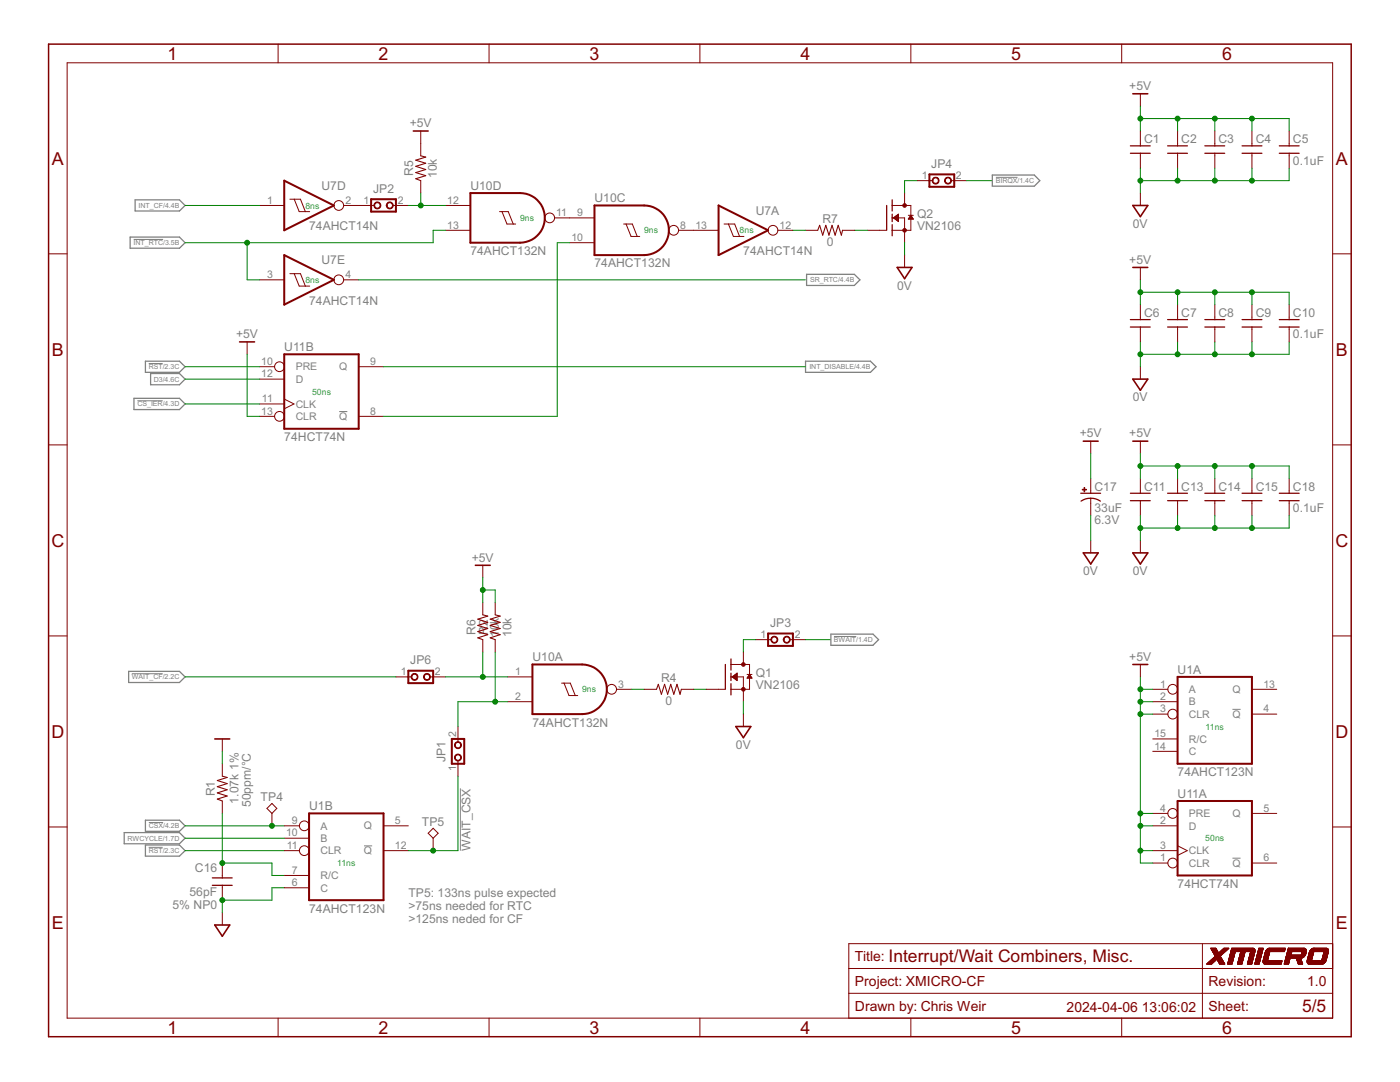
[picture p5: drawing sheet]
<svg xmlns="http://www.w3.org/2000/svg" width="279mm" height="216mm" viewBox="0 0 279 216" stroke-linecap="round" stroke-linejoin="round" font-family="sans-serif">
<g fill="none" stroke="#808080" stroke-width=".2">
<path d="M198.8 35.4h4.3M26.7 47.8h5.9M27.4 80h5.1M29.7 72.5h2.8M67.7 82.1h1.6M26.3 134.4h6.2M166.4 127h4.5M91.9 157.3v12.4M246 141.5h1.6M29.7 169.1h2.8M29.7 164.1h2.9M72.6 168.8h1.7"/>
<path d="M246 171.2h1.6"/>
</g>
<g fill="none" stroke="#808080" stroke-width=".25">
<path d="M27 39.9h8.8l1.1 1.1-1.1 1.1h-8.8zM198 34.9h8.4l1.1 1.1-1.1 1.1h-8.4zM26 47.3h9.8l1.1 1.1-1.1 1.1h-9.8zM161 54.7h9.5l1.1 1.1-1.1 1.2h-9.5zM26.7 79.5h9.1l1.1 1.1-1.1 1.1h-9.1zM29 72.1h6.8l1.1 1.1-1.1 1.1h-6.8zM30.1 74.5h5.7l1.1 1.1-1.1 1.2h-5.7zM160.8 72.1h12.9l1.1 1.1-1.1 1.1h-12.9zM25.7 134h10.1l1.1 1.1-1.1 1.1h-10.1zM165.8 126.5h8.4l1.1 1.1-1.1 1.2h-8.4zM24.8 166.1h11l1.1 1.2-1.1 1.1h-11zM29 163.7h6.8l1.1 1.1-1.1 1.1h-6.8z"/>
<path d="M29 168.6h6.8l1.1 1.1-1.1 1.1h-6.8z"/>
</g>
<g fill="none" stroke="#800000" stroke-width=".25">
<path d="M178.1 39.9v2.2M225.6 29.1h4M225.6 30.6h4M233 29.1h4M233 30.6h4M240.5 29.1h3.9M240.5 30.6h3.9M247.9 29.1h3.9M247.9 30.6h3.9M255.3 29.1h4M255.3 30.6h4M177 41v5"/>
<path d="M178.1 42.7v1.5M178.1 44.8v2.3M225.6 63.8h4M225.6 65.3h4M233 63.8h4M233 65.3h4M240.5 63.8h3.9M240.5 65.3h3.9M247.9 63.8h3.9M247.9 65.3h3.9M255.3 63.8h4M255.3 65.3h4"/>
<path d="M215.7 98.4h3.9M215.8 100a3.5 3.5 0 0 1 3.8 0M225.6 98.4h4M225.6 99.9h4M233 98.4h4M233 99.9h4M240.5 98.4h3.9M240.5 99.9h3.9M247.9 98.4h3.9M247.9 99.9h3.9M255.3 98.4h4M255.3 99.9h4"/>
<path d="M144.8 132.6v4.9M145.9 131.5v2.2M145.9 134.3v1.5M145.9 136.4v2.3M42.4 175.2h3.9M42.4 176.7h3.9"/>
</g>
<g fill="none" stroke="#800000" stroke-width=".2">
<path d="M13.4 12.5h252.6v190.7h-252.6zM55.5 8.8v3.7M97.6 8.8v3.7M139.7 8.8v3.7M181.8 8.8v3.7M223.9 8.8v3.7M227.6 18.7v2.5M57.8 39.8h2.2l.9 2.4M58.7 39.8l1 2.4h2.1M84 26.1v5M84 36v2.5M180.5 38.5v2.5"/>
<path d="M183 36h3.1M189.8 36h3.1M227.6 26.1v3M227.6 30.6v3M227.6 38.5v2.5M235 26.1v3M235 30.6v3M242.4 26.1v3M242.4 30.6v3M249.9 26.1v3M249.9 30.6v3M257.3 26.1v3"/>
<path d="M257.3 30.6v3M9.7 50.7h3.7M51.8 41h4.9M51.8 55.8h4.9M57.8 54.6h2.2l.9 2.5M58.7 54.6l1 2.5h2.1M68.6 41h6.1M68.6 55.8h3M78.4 41h3.1M88.9 41h5M88.9 46h5M99.7 42.2h1.7l1 2.5"/>
<path d="M100.2 42.2l1 2.5h1.7M110.7 43.5h7.9M113.7 48.4h4.9M124.5 44.7h1.7l1 2.5M124.9 44.7l1 2.5h1.8M135.4 46h8M144.5 44.7h2.1l1 2.5M145.4 44.7l1 2.5h2.1M155.2 46h3M160.7 46h2.5M168.1 46h2.5M173.1 46h3.8"/>
<path d="M178.1 41h3.7v5h-3.7M178.1 43.5h2.4v4.9M178.3 43.5l1-.8v1.5zM178.5 43.6h.8M178.5 43.3h.8M178.6 43.7h.7M178.6 43.2h.7M178.8 43.1h.5M178.8 43.8h.5M178.9 43h.4M178.9 43.9h.4M179.1 44h.2"/>
<path d="M179.1 42.9h.2M179.2 44.2h.1M179.2 42.8h.1M180.5 50.9v2.5M181.3 43h1M181.4 43.6h.8M181.4 43.5h.7M181.5 43.3h.5M181.6 43.2h.3M181.7 43.1h.2M181.8 43h.1M181.8 43l.5 .7h-1z"/>
<path d="M227.6 53.4v2.4M266 50.7h3.7M49.3 68.2v2.5M51.8 75.6h4.9M51.8 73.2h3M56.7 79.6l2 1-2 1M71.6 73.2h4.9M227.6 60.8v3M227.6 65.3v2.9M227.6 73.2v2.4M235 60.8v3M235 65.3v2.9"/>
<path d="M242.4 60.8v3M242.4 65.3v2.9M249.9 60.8v3M249.9 65.3v2.9M257.3 60.8v3M257.3 65.3v2.9M9.7 88.8h3.7M51.8 83.1h3M51.8 80.6h4.9M71.6 83.1h4.9M217.7 88v2.5M217.7 95.5v2.9"/>
<path d="M217.7 99.4v3.5M227.6 88v2.5M227.6 95.5v2.9M227.6 99.9v3M235 95.5v2.9M235 99.9v3M242.4 95.5v2.9M242.4 99.9v3M249.9 95.5v2.9M249.9 99.9v3M257.3 95.5v2.9M257.3 99.9v3"/>
<path d="M266 88.8h3.7M96.4 112.8v2.5M217.7 107.8v2.5M227.6 107.8v2.5M9.7 126.9h3.7M79 135.1h3.1M85.8 135.1h3.1M96.4 120.2v2.5M96.4 127.6v2.5M98.8 120.2v2.5M98.8 127.6v2.5M101.3 135.1h5"/>
<path d="M112.1 136.3h1.7l1 2.5M112.6 136.3l1 2.5h1.7M123 137.5h3.1M128.5 137.5h2.5M136 137.5h2.5M140.9 137.5h3.8M145.9 135.1h2.5v4.9M145.9 132.6h3.7v4.9h-3.7M146.1 135.1l1-.8v1.5zM146.2 135.1h.9M146.3 134.9h.8M146.4 135.3h.7"/>
<path d="M146.5 134.8h.6M146.5 135.4h.6M146.6 134.7h.5M146.7 135.5h.4M146.8 134.6h.3M146.9 135.6h.2M146.9 134.5h.2M147 135.7h.1M147.1 134.3h.1M148.4 130.1v2.5M149.1 134.6h1M149.1 135.3h1"/>
<path d="M149.2 135.1h.8M149.3 135h.6M149.4 134.9h.4M149.4 134.8h.3M149.5 134.7h.2M149.6 134.6l.5 .7h-1zM150.8 127.6h3.1M157.6 127.6h3.1M227.6 132.6v2.5M230.1 137.5h3M249.9 137.5h4.9M266 126.9h3.7"/>
<path d="M44.4 147.4v2.5M44.4 152.4v2.5M44.4 159.8v2.5M91.4 145v3.1M91.4 151.8v3.1M101.3 140h5M148.4 142.5v2.5M230.1 140h4.9M230.1 142.5h3M230.1 149.9h4.9M230.1 147.4h4.9M249.9 142.5h4.9"/>
<path d="M9.7 165h3.7M44.4 172.2v3M44.4 176.7v2.9M53.3 161.3l1-1 .9 1-.9 1zM54.3 162.3v2.5M56.7 164.8h3.1M56.7 169.7h3.1M56.7 167.3h5M56.7 177.1h5M56.7 174.7h5M76.5 164.8h5M76.5 169.7h5"/>
<path d="M85.4 166.3l1-1 1 1-1 1zM86.4 167.3v2.4M230.1 172.2h3M230.1 164.8h4.9M230.1 169.7h4.9M230.1 162.3h3M235 168.8l1.9 .9-1.9 1M249.9 172.2h4.9M249.9 162.3h4.9M266 165h3.7M44.4 182.1v2.5M169.4 193.3h96.6"/>
<path d="M169.4 198.2h96.6M240 188.3v14.9M241.6 189.2l1.1 .1M241.7 189.3h1M241.7 189.4h1.1M241.8 189.4h1M241.8 189.5h1M241.9 192.3h-1M241.9 189.6h1M241.9 191.4h2M241.9 189.7h1M241.9 189.7l1.1 .1"/>
<path d="M242 192.2l-1 .1M242 191.3h1.8M242 189.8h1M242 189.8l1 .1M242 192.2h-1M242 189.9h1M242 192.1l-.9 .1M242 189.9h1.1M242.1 191.3h1.7M242.1 190h1M242.1 190l1 .1M242.1 192.1h-1"/>
<path d="M242.1 191.2h1.7M242.1 190.1h1M242.1 190.1h1.1M242.2 192h-1M242.2 191.2h1.5M242.2 190.2h2M242.2 191.1h1.5M242.2 190.2h1.9M242.2 190.3h1.9M242.3 191.9l-1 .1M242.3 191.1h1.4M242.3 190.4h1.7"/>
<path d="M242.3 191.9h-1M242.3 191h1.3M242.4 191.8l-1 .1M242.4 190.5h1.4M242.4 190.9h1.2M242.4 191.8h-1M242.5 190.7h1.1M242.5 191.7h-1M242.5 190.9h1.1M242.5 190.8h1M242.5 191.7h-.9M242.6 191.6h-1"/>
<path d="M242.6 189.2l.6 1 1.1-1h.9l-1.7 1.6M242.6 191.6h-.9M242.7 189.2h-1.1l.9 1.6-1.7 1.6h1M242.7 191.5l-1 .1M242.8 191.5h-1M242.8 191.4l-.9 .1M242.9 191.4l1 .1M242.9 191.5h1M243 191.5l1 .1M243 191.6h1M243 191.7h1.1M243.1 191.7h1"/>
<path d="M243.1 191.8h1M243.1 191.8l1 .1M243.1 191.9h1.1M243.2 191.9l1 .1M243.2 192h1M243.2 192.1h1.1M243.3 192.1l1 .1M243.3 192.2h1M243.3 192.2l1.1 .1M243.4 192.3h1M243.5 190.8l.9 1.6h-1l-.5-1-1.1 1M243.6 190.7l-1.1 .1"/>
<path d="M243.7 190.6h-1.3M243.9 190.5h-1.5M243.9 190.4l-1.6 .1M244 190.3l-1.7 .1M244.2 190.1l-1 .1M244.3 190.1h-1M244.3 190l-.9 .1M244.4 190h-1M244.5 189.9h-1M244.6 189.8l-1 .1M244.6 189.8h-1M244.7 189.7l-1 .1"/>
<path d="M244.7 189.7h-1M244.8 189.6l-1 .1M244.9 189.6h-1.1M244.9 189.5h-1M244.9 189.5h-.9M245 189.4l-1 .1M245 192.3h.9M245 189.4h-.9M245.1 192.1h.8M245.1 192h.9M245.1 189.3l-1 .1M245.1 191.9h.9"/>
<path d="M245.2 191.8h.8M245.2 191.7h.8M245.2 189.3h-1M245.2 191.6h.9M245.2 189.2l-1 .1M245.2 191.5h.9M245.3 191.4h.8M245.3 191.3h.8M245.3 191.2h.9M245.3 191.1h.9M245.4 191h.8M245.4 190.9h.9"/>
<path d="M245.4 190.8h.9M245.4 190.7h.9M245.4 190.6h.9M245.5 190.6h.8M245.5 190.5h.9M245.5 190.3h.9M245.6 190.2h.8M245.6 190.1h.9M245.6 190h.9M245.6 189.9h.9M245.7 189.8h4.7M245.7 189.7h4.7"/>
<path d="M245.7 189.6h4.7M245.7 189.5h4.7M245.8 189.4l4.6 .1M245.8 189.4h4.6M245.8 189.3l4.6 .1M245.8 189.3h4.5M245.8 189.3h4.4M245.9 192.3h-.9M245.9 192.2l-.9 .1M245.9 192.2h-.9M246 192.1h-.9M246 191.9h-.9"/>
<path d="M246 191.8l-.8 .1M246.1 191.7h-.9M246.1 191.5h-.9M246.1 191.4l-.9 .1M246.2 191.2h-.9M246.2 191.1h-.9M246.3 190.8h-.9M246.3 190.7h-.9M246.4 190.5l-.9 .1M246.4 190.4l-.9 .1M246.4 190.4h-.9M246.4 190.3h-.9"/>
<path d="M246.5 190.1h-.9M246.5 190l-.9 .1M247 192.3h.9M247 192.2h.9M247 192.1h.9M247.1 192h.8M247.1 191.9h.9M247.1 191.8h.9M247.1 191.7h.9M247.2 191.6h.8M247.2 191.6h.9M247.2 191.5h.9"/>
<path d="M247.2 191.4h.9M247.2 191.3h.9M247.3 191.3h.8M247.3 191.2h.8M247.3 191.2h.9M247.3 191.1h.9M247.3 191h.9M247.4 190.9h.8M247.4 190.8h.8M247.4 190.8h.9M247.4 190.6h.9M247.5 190.5h.8"/>
<path d="M247.5 190.4h.8M247.5 190.4h.9M247.5 190.2h.9M247.6 190.1h.8M247.6 190h.9M247.6 189.9h.9M247.6 189.9l-.6 2.5h.8l.7-2.5M247.9 192.2h-.9M247.9 192.1h-.8M248 191.9l-.9 .1M248 191.8l-.9 .1M248 191.7h-.8"/>
<path d="M248.1 191.5l-.9 .1M248.1 191.4l-.9 .1M248.2 191.2h-.9M248.2 191l-.9 .1M248.3 190.8h-.9M248.3 190.7h-.9M248.3 190.5l-.8 .1M248.4 190.4h-.9M248.4 190.3h-.9M248.4 190.1h-.8M248.5 190l-.9 .1M249 192.3h.8"/>
<path d="M249 192.2h.9M249 192.1h.9M249 192h.9M249.1 191.9h.8M249.1 191.8h.8M249.1 191.8h.9M249.1 191.7h.9M249.1 191.6h.9M249.2 191.6h.8M249.2 191.5h.8M249.2 191.4h.8M249.2 191.4h.9"/>
<path d="M249.2 191.3h.9M249.3 191.2h.8M249.3 191h.8M249.3 190.9h.9M249.4 190.8h.8M249.4 190.6h.9M249.4 190.5h.9M249.4 190.4h.9M249.5 190.4h.8M249.5 190.2h.9M249.5 190.1h.9M249.6 190.1h.8"/>
<path d="M249.6 190h.8M249.6 189.9h.8M249.6 189.9l-.7 2.5h.9l.6-2.4M249.9 192.2h-.9M249.9 192.1l-.9 .1M249.9 192h-.9M250 191.7h-.9M250.1 191.3h-.9M250.1 189.2l.2 .1M250.1 189.2h-4.3l-.8 3.2h.9l.6-2.5M250.1 191.2l-.9 .1M250.1 191.1h-.8"/>
<path d="M250.2 191h-.9M250.2 190.9h-.9M250.2 190.8l-.9 .1M250.3 190.7h-.9M250.3 190.6h-.9M250.3 189.3l.1 .2M250.4 190.3h-.9M250.4 190.2h-.9M250.4 192.3h.9M250.4 189.5v.1M250.4 189.9h-4.8M250.4 189.6v.2"/>
<path d="M250.4 189.8v.2M250.5 192.2h.8M250.5 192.1h.9M250.5 192h.9M250.5 191.9h.9M250.6 191.7h.8M250.6 191.7h.9M250.6 191.6h.9M250.7 191.5h.8M250.7 191.3h.8M250.7 191.3h.9M250.7 191.2h.9"/>
<path d="M250.7 191.1h.9M250.8 191.1h.8M250.8 190.9h.9M250.8 190.8h.9M250.8 190.7h.9M250.9 190.6h.8M250.9 190.5h.9M251 190.3h.8M251 190.2h.8M251 190.1h.9M251.1 189.9h.8M251.1 189.8h.8"/>
<path d="M251.1 189.7h.9M251.2 189.5h.8M251.2 189.4h.9M251.2 189.3h.9M251.2 189.2h.9M251.3 192.4h-.9l.8-3.2h.9l-.8 3.2M251.3 192.3h-.9M251.4 192.1l-.9 .1M251.4 191.9h-.9M251.4 191.8h-.8M251.5 191.6h-.9M251.5 191.5l-.9 .1"/>
<path d="M251.5 191.5h-.8M251.5 191.4h-.8M251.6 191.2h-.9M251.6 191.1l-.9 .1M251.7 191h-.9M251.7 190.9h-.9M251.7 190.8h-.9M251.7 190.7l-.9 .1M251.8 190.5h-.9M251.8 190.4h-.9M251.8 190.2h-.8M251.9 190.1h-.9"/>
<path d="M251.9 190h-.9M251.9 189.8h-.8M252 189.7l-.9 .1M252 189.6h-.9M252.1 189.4h-.9M252.1 191.9h3.7M252.1 191.8h3.7M252.1 191.7h3.7M252.1 189.3l-.9 .1M252.1 192v.1M252.1 191.8v.2M252.1 191.7h3.7l-.1 .7h-3.3"/>
<path d="M252.1 192.1h3.7M252.1 192h3.7M252.1 191.6h.9M252.1 192.1l.2 .2M252.1 191.7v.1M252.1 191.5h.9M252.1 191.6v.1M252.1 192.1h3.6M252.2 192.2h3.5M252.2 191.4h.8M252.2 191.3h.8M252.2 191.2h.9"/>
<path d="M252.2 191.1h.9M252.2 192.3h3.5M252.2 191h.9M252.3 191h.8M252.3 192.3h3.4M252.3 190.9h.9M252.3 190.8h.9M252.3 190.7h.9M252.3 192.3l.1 .1M252.3 190.6h.9M252.4 190.5h.8M252.4 190.5h.9"/>
<path d="M252.4 190.4h.9M252.4 192.4h.1M252.4 190.3h.9M252.5 190.2h.8M252.5 190.1h.8M252.5 190.1h.9M252.5 190h.9M252.5 190l-.4 1.6M252.6 189.9l-.1 .1M252.6 189.8h3.7M252.6 189.7h3.8M252.6 189.7v.2"/>
<path d="M252.7 189.7h3.7M252.8 189.5h3.6M252.9 189.4l.3-.2h3.3l-.2 .7h-3.8M252.9 189.4l-.3 .3M252.9 189.4h3.6M253 191.6h-.9M253 189.3h3.5M253 191.3h-.8M253.1 191.2h-.9M253.1 191.1h-.9M253.1 189.3h3.4M253.2 190.9h-.9"/>
<path d="M253.2 190.8l-.9 .1M253.2 190.7h-.9M253.2 190.6h-.9M253.3 190.4l-.9 .1M253.3 190.3h-.9M253.3 190.2h-.8M253.4 189.9h-.9M253.4 189.9l-.5 1.8M255.8 192h-3.7M255.8 191.9l-3.7 .1M255.8 191.8l-3.7 .1M256.3 192.3h.9"/>
<path d="M256.3 192.2h.9M256.3 192.1h.9M256.3 189.8h-3.7M256.4 189.7l-3.8 .1M256.4 192h.8M256.4 191.9h.9M256.4 189.6h-3.7M256.4 191.8h.9M256.4 189.5h-3.6M256.5 191.7h.8M256.5 191.6h.8M256.5 191.5h.9"/>
<path d="M256.5 191.4h.9M256.6 191.3h.8M256.6 191.2h.9M256.8 190.6h3.7M256.8 190.5h3.7M256.8 190.5h.9M256.8 190.4h.9M256.8 190.3h.9M256.9 190.2h.8M256.9 190.1h.8M256.9 190h.9M256.9 189.9h.9"/>
<path d="M256.9 189.9h3.8M257 189.8h3.7M257 189.7h3.7M257 189.6h3.7M257 189.5h3.7M257.1 189.4h3.5M257.1 189.3l3.5 .1M257.1 189.3h3.4M257.1 189.2l3.3 .1M257.1 189.2l-.8 3.2h.9l.3-1.2M257.1 189.2h3.3M257.1 189.2l.7 .7-.2 .7"/>
<path d="M257.2 192.3h-.9M257.2 192.2l-.9 .1M257.2 192.1h-.8M257.3 192h-.9M257.3 191.8l-.9 .1M257.3 191.7h-.8M257.4 191.6h-.9M257.7 190.3l-.9 .1M257.8 190.1h-.9M257.8 190h-.9M258.7 191.2h.9M258.7 191.3h.9"/>
<path d="M258.8 191.4h.8M258.8 191.4l.9 .1M258.8 191.5h.9M258.8 191.5l.9 .1M258.8 191.6h.9M258.9 191.7h.8M258.9 191.7h.9M258.9 191.8h.9M258.9 191.8l.9 .1M259 191.9h.8M259 192h.8M259 192h.9"/>
<path d="M259 192.1h.9M259 192.1l.9 .1M259.1 192.2h.8M259.1 192.3h.8M259.1 192.3h.9M259.7 190.5h.8M259.7 190.4h.9M259.7 191.2h-.2l.5 1.2h-.9l-.4-1.2M259.7 191.2h-3.1M259.8 190.3h.8M259.8 190.2h.8M259.8 190.1h.8"/>
<path d="M259.8 190h.9M259.8 189.9h.9M259.9 189.9l-.2 .7M259.9 191.1l-.2 .1M259.9 191.1l-3.3 .1M260 191.1h-3.4M260.1 191l-3.5 .1M260.2 191h-3.6M260.2 190.9h-3.5M260.3 190.9h-3.6M260.3 190.8l-3.6 .1M260.3 190.8h-3.6"/>
<path d="M260.4 190.7l-3.7 .1M260.4 189.2l.2 .2M260.4 190.7h-3.7M260.5 190.6h-3.7M260.6 190.5l-.7 .6M260.6 190.4h-.9M260.6 190.4v.1M260.6 190.3l-.9 .1M260.6 189.4l.1 .1M260.6 189.4l-3.6 .1M260.7 190.1h-.9M260.7 189.5v.2"/>
<path d="M260.7 189.5h-3.7M260.7 190l-.1 .4M260.7 189.8l-3.8 .1M260.7 189.7h-3.7M260.7 189.7v.1M260.7 189.8v.2M260.9 191.9v.1M260.9 192h3.5M260.9 191.8h3.7M260.9 191.7h3.7M260.9 191.7v.2M260.9 192v.1"/>
<path d="M260.9 191.6h.8M260.9 191.6v.1M260.9 191.5h.9M260.9 192.1v.1M260.9 192.2l.1 .1M261 192.2h3.2M261 191.3h.8M261 191.2h.9M261 192.3h3.2M261 191.1h.9M261 192.3h.1M261.1 190.9h.8"/>
<path d="M261.1 192.3h3M261.1 192.3l.1 .1M261.1 190.8h.9M261.1 190.6h.9M261.2 192.4h2.7M261.2 190.5h.8M261.2 190.4h.8M261.2 190.4h.9M261.3 190.2h.8M261.3 190.1h.8M261.3 190h.8M261.3 190h.9"/>
<path d="M261.3 190l-.4 1.6M261.3 189.9h.9M261.4 189.9h3.7M261.4 189.8l-.1 .2M261.4 189.7h3.7M261.5 189.7l-.1 .1M261.5 189.6h3.6M261.6 189.5h3.5M261.7 191.6h-.8M261.7 189.4h3.3M261.8 191.5l-.9 .1M261.8 191.4h-.9"/>
<path d="M261.8 189.3h3.2M261.9 191.2h-.9M261.9 191.1l-.9 .1M261.9 191h-.9M261.9 189.3h3M262 190.8h-.9M262 190.7l-.9 .1M262 190.7h-.9M262 190.6h-.8M262.1 190.3l-.9 .1M262.1 189.2h2.6M262.1 190.3h-.9"/>
<path d="M262.1 190.2h-.8M262.1 189.2l-.3 .1-.3 .4M262.3 189.2l-.6 2.5M263.8 191.6h.8M263.8 191.6h.9M263.8 191.5h.9M263.8 191.4h.9M263.9 191.3h.8M263.9 191.3h.9M263.9 191.2h.9M263.9 191.1h.9M263.9 191h.9"/>
<path d="M264 190.9h.8M264 190.9h.9M264 190.8h.9M264 190.7h.9M264.1 190.6h.8M264.1 190.5h.8M264.1 192.3l-.2 .1M264.1 190.4h.9M264.1 190.3h.9M264.2 190.2h.8M264.2 190.1h.8M264.2 190h.9"/>
<path d="M264.2 189.9h.9M264.3 189.9l-.5 1.8M264.3 192.2h-3.4M264.3 192.1l-3.4 .1M264.4 192.1h-3.5M264.5 192h-3.6M264.5 191.9l-3.6 .1M264.5 191.9l-.4 .4M264.5 191.9h-3.6M264.6 191.8h-3.7M264.6 191.7h-3.7M264.7 191.6l-.2 .3"/>
<path d="M264.7 191.5l-.9 .1M264.7 189.2l.2 .1M264.7 191.4h-.8M264.8 191.2l-.9 .1M264.8 191.1l-.9 .1M264.8 191h-.8M264.9 190.9h-.9M264.9 189.3h.1M264.9 190.7l-.9 .1M265 190.5h-.9M265 189.3v.1M265 190.4h-.9"/>
<path d="M265 189.4h-3.3M265 189.4l.1 .1M265.1 190.1h-.9M265.1 189.5v.2M265.1 190h-.9M265.1 189.5h-3.5M265.1 190l-.4 1.6M265.1 189.9h-3.8M265.1 189.8h-3.7M265.1 189.7h-3.6M265.1 189.6l-3.6 .1M265.1 189.8v.2"/>
<path d="M265.1 189.7v.1M266 188.3h-96.6v14.9M55.5 203.2v3.7M97.6 203.2v3.7M139.7 203.2v3.7M181.8 203.2v3.7M223.9 203.2v3.7"/>
<circle cx="67.6" cy="41" r=".97"/>
<circle cx="67.6" cy="55.8" r=".97"/>
<circle cx="109.7" cy="43.5" r=".97"/>
<circle cx="134.5" cy="46" r=".97"/>
<circle cx="154.3" cy="46" r=".97"/>
<circle cx="55.8" cy="73.2" r=".97"/>
<circle cx="55.8" cy="83.1" r=".97"/>
<circle cx="122.1" cy="137.5" r=".97"/>
<circle cx="234" cy="137.5" r=".97"/>
<circle cx="234" cy="142.5" r=".97"/>
<circle cx="60.7" cy="164.8" r=".97"/>
<circle cx="60.7" cy="169.7" r=".97"/>
<circle cx="234" cy="172.2" r=".97"/>
<circle cx="234" cy="162.3" r=".97"/>
</g>
<g fill="none" stroke="#800000" stroke-width=".32">
<path d="M226.1 18.7h3M82.5 26.1h2.9M179 53.4h3l-1.5 2.2zM226.1 41h3l-1.5 2.2zM226.1 53.4h3M47.8 68.2h3M226.1 75.6h3l-1.5 2.3zM216.2 88h3M226.1 88h3M94.9 112.8h2.9M216.2 110.3h3l-1.5 2.2zM226.1 110.3h3l-1.5 2.2z"/>
<path d="M226.1 132.6h3M42.9 147.4h2.9M146.9 145h2.9l-1.4 2.2zM42.9 184.6h2.9l-1.4 2.2z"/>
</g>
<path d="M84 31.1l1 .2-2 .7 2 .6-2 .6 2 .6-2 .6 2 .7-2 .6 1 .3M163.2 46l.4-1 .6 1.9 .6-1.9 .6 1.9 .7-1.9 .6 1.9 .6-1.9 .6 1.9 .2-.9M96.4 122.7l.9 .2-1.9 .6 1.9 .7-1.9 .6 1.9 .6-1.9 .6 1.9 .6-1.9 .7 1 .3M98.8 122.7l1 .2-2 .6 2 .7-2 .6 2 .6-2 .6 2 .6-2 .7 1 .3M131 137.5l.4-1 .6 2 .6-2 .6 2 .7-2 .6 2 .6-2 .6 2 .3-1M44.4 154.9l.9 .2-1.9 .6 1.9 .7-1.9 .6 1.9 .6-1.9 .6 1.9 .6-1.9 .6 1 .4" fill="none" stroke="#800000" stroke-width=".21"/>
<g fill="none" stroke="#800000" stroke-width=".4">
<path d="M56.7 36l9.9 5-9.9 5zM74.1 39.8h4.9v2.4h-4.9zM93.9 38.5h9.9a5 5 0 0 1 4.9 5 5 5 0 0 1-4.9 4.9h-9.9zM185.5 34.8h4.9v2.5h-4.9zM56.7 50.9l9.9 4.9-9.9 5zM118.6 41h9.9a5 5 0 0 1 5 5 5 5 0 0 1-5 4.9h-9.9zM143.4 41l9.9 5-9.9 4.9zM56.7 70.7h14.9v14.9h-14.9zM81.5 133.8h4.9v2.5h-4.9zM106.3 132.6h9.9a5 5 0 0 1 4.9 4.9 5 5 0 0 1-4.9 5h-9.9zM153.3 126.4h4.9v2.5h-4.9zM235 135.1h14.9v17.3h-14.9z"/>
<path d="M90.2 147.4h2.4v5h-2.4zM235 159.8h14.9v14.9h-14.9zM61.7 162.3h14.8v17.3h-14.8z"/>
</g>
<g fill="#800000" stroke="#800000" stroke-width=".2">
<path d="M77.3 40.6a.7 .7 0 0 1 1.1 0 .7 .7 0 0 1-.4 1.1 .7 .7 0 0 1-.9-.7h.1a.54 .54 0 0 1 .8-.6 .54 .54 0 0 1 .2 .9 .54 .54 0 0 1-.9-.1l-.2-.2z" fill-rule="evenodd"/>
<path d="M75 40.4a.7 .7 0 0 1 1 .3 .7 .7 0 0 1-.6 1 .7 .7 0 0 1-.8-.7h.2a.54 .54 0 0 1 .7-.6 .54 .54 0 0 1 .2 .9 .54 .54 0 0 1-.9-.1l-.2-.2 .1-.3z" fill-rule="evenodd"/>
<path d="M90.9 148.2a.7 .7 0 0 1 1.1 .1 .7 .7 0 0 1-.4 1.1 .7 .7 0 0 1-.9-.7h.1a.54 .54 0 0 1 .8-.5 .54 .54 0 0 1 .2 .8 .54 .54 0 0 1-.9-.1l-.1-.2h-.1z" fill-rule="evenodd"/>
<path d="M90.9 150.7a.7 .7 0 0 1 1.1 .1 .7 .7 0 0 1-.4 1 .7 .7 0 0 1-.9-.6h.1a.54 .54 0 0 1 .8-.6 .54 .54 0 0 1 .2 .9 .54 .54 0 0 1-.9-.2l-.1-.1h-.1z" fill-rule="evenodd"/>
<path d="M84.7 134.6a.69 .69 0 0 1 1.1 .1 .69 .69 0 0 1-.4 1 .69 .69 0 0 1-.9-.6h.2a.54 .54 0 0 1 .7-.6 .54 .54 0 0 1 .2 .9 .54 .54 0 0 1-.9-.1v-.2h-.2z" fill-rule="evenodd"/>
<path d="M82.2 134.6a.69 .69 0 0 1 1.1 .1 .69 .69 0 0 1-.4 1 .69 .69 0 0 1-.9-.6h.2a.54 .54 0 0 1 .7-.6 .54 .54 0 0 1 .2 .9 .54 .54 0 0 1-.9-.1v-.2h-.2z" fill-rule="evenodd"/>
<path d="M156.5 127.2a.7 .7 0 0 1 1.1 .1 .7 .7 0 0 1-.4 1 .7 .7 0 0 1-.9-.7h.2a.54 .54 0 0 1 .7-.5 .54 .54 0 0 1 .2 .9 .54 .54 0 0 1-.9-.2v-.2h-.2z" fill-rule="evenodd"/>
<path d="M154 127.2a.7 .7 0 0 1 1.1 .1 .7 .7 0 0 1-.4 1 .7 .7 0 0 1-.9-.7h.2a.54 .54 0 0 1 .7-.5 .54 .54 0 0 1 .2 .9 .54 .54 0 0 1-.9-.2v-.2h-.2z" fill-rule="evenodd"/>
<path d="M188.7 35.6a.69 .69 0 0 1 1.1 0 .69 .69 0 0 1-.4 1.1 .69 .69 0 0 1-.9-.7h.2a.55 .55 0 0 1 .8-.4 .55 .55 0 0 1 .1 .9 .55 .55 0 0 1-.9-.3v-.2h-.2z" fill-rule="evenodd"/>
<path d="M186.2 35.6a.69 .69 0 0 1 1.1 .1 .69 .69 0 0 1-.4 1 .69 .69 0 0 1-.9-.7h.2a.55 .55 0 0 1 .8-.4 .55 .55 0 0 1 .1 .9 .55 .55 0 0 1-.9-.3v-.2h-.2z" fill-rule="evenodd"/>
<circle cx="148.4" cy="137.5" r=".36"/>
<circle cx="148.4" cy="132.6" r=".36"/>
<circle cx="180.5" cy="46" r=".36"/>
<circle cx="180.5" cy="41" r=".36"/>
</g>
<g fill="#800000" stroke="#800000" stroke-width=".2">
<path d="M216 97.6h.8v.2h-.8z"/>
<path d="M216.3 97.3h.2v.8h-.2z"/>
</g>
<path d="M9.7 8.8h260v198.1h-260z" fill="none" stroke="#800000" stroke-width=".3"/>
<g fill="none" stroke="#008000" stroke-width=".2">
<path d="M84 38.5v2.5M183 36h-2.5v2.5M192.9 36h5M227.6 21.2v4.9M227.6 33.6v4.9M227.6 23.7h29.7v2.4M235 23.7v2.4M235 33.6v2.4M242.4 23.7v2.4M242.4 33.6v2.4M249.9 23.7v2.4M249.9 33.6v2.4"/>
<path d="M257.3 33.6v2.4h-29.7M36.9 41h14.9M49.3 48.4v7.4h2.5M71.6 55.8h89.1M81.5 41h7.4M88.9 46h-2.5v2.4h-49.5M113.7 48.4h-2.5v34.7h-34.7M158.2 46h2.5M170.6 46h2.5M180.5 48.4v2.5M227.6 55.8v5M227.6 58.3h29.7v2.5"/>
<path d="M235 58.3v2.5M242.4 58.3v2.5M249.9 58.3v2.5M36.9 73.2h14.9M36.9 75.6h14.9M49.3 70.7v12.4h2.5M76.5 73.2h84.2M227.6 68.2v5M235 68.2v2.5M242.4 68.2v2.5M249.9 68.2v2.5M257.3 68.2v2.5h-29.7"/>
<path d="M36.9 80.6h14.9M217.7 90.5v5M227.6 90.5v5M227.6 93h29.7v2.5M235 93v2.5M242.4 93v2.5M249.9 93v2.5M96.4 117.7h2.4v2.5M96.4 115.3v4.9M217.7 102.9v4.9M227.6 102.9v4.9M235 102.9v2.5"/>
<path d="M242.4 102.9v2.5M249.9 102.9v2.5M257.3 102.9v2.5h-29.7M36.9 135.1h42.1M88.9 135.1h12.4M96.4 130.1v5M98.8 130.1v9.9M126.1 137.5h2.4M138.5 137.5h2.4M150.8 127.6h-2.4v2.5M160.7 127.6h5M227.6 135.1v37.1h2.5"/>
<path d="M227.6 137.5h2.5M44.4 149.9v2.5M91.4 154.9v14.8h-9.9M101.3 140h-9.9v5M148.4 140v2.5M227.6 142.5h2.5M227.6 140h2.5M36.9 169.7h19.8M36.9 164.8h19.8M36.9 167.3h19.8M44.4 162.3v9.9h9.9v2.5h2.4M56.7 177.1h-2.4v2.5h-9.9v2.5"/>
<path d="M227.6 162.3h2.5M227.6 169.7h2.5M227.6 164.8h2.5"/>
</g>
<g fill="#008000" stroke="#008000" stroke-width=".2">
<circle cx="249.9" cy="23.7" r=".49"/>
<circle cx="242.4" cy="23.7" r=".49"/>
<circle cx="235" cy="23.7" r=".49"/>
<circle cx="227.6" cy="23.7" r=".49"/>
<circle cx="249.9" cy="58.3" r=".49"/>
<circle cx="242.4" cy="58.3" r=".49"/>
<circle cx="235" cy="58.3" r=".49"/>
<circle cx="227.6" cy="58.3" r=".49"/>
<circle cx="96.4" cy="117.7" r=".49"/>
<circle cx="227.6" cy="162.3" r=".49"/>
<circle cx="227.6" cy="169.7" r=".49"/>
<circle cx="227.6" cy="164.8" r=".49"/>
<circle cx="227.6" cy="142.5" r=".49"/>
<circle cx="227.6" cy="140" r=".49"/>
<circle cx="227.6" cy="137.5" r=".49"/>
<circle cx="227.6" cy="93" r=".49"/>
<circle cx="235" cy="93" r=".49"/>
<circle cx="242.4" cy="93" r=".49"/>
<circle cx="249.9" cy="93" r=".49"/>
<circle cx="227.6" cy="36" r=".49"/>
<circle cx="235" cy="36" r=".49"/>
<circle cx="242.4" cy="36" r=".49"/>
<circle cx="249.9" cy="36" r=".49"/>
<circle cx="227.6" cy="70.7" r=".49"/>
<circle cx="235" cy="70.7" r=".49"/>
<circle cx="242.4" cy="70.7" r=".49"/>
<circle cx="249.9" cy="70.7" r=".49"/>
<circle cx="44.4" cy="179.6" r=".49"/>
<circle cx="227.6" cy="105.4" r=".49"/>
<circle cx="249.9" cy="105.4" r=".49"/>
<circle cx="242.4" cy="105.4" r=".49"/>
<circle cx="235" cy="105.4" r=".49"/>
<circle cx="49.3" cy="48.4" r=".49"/>
<circle cx="96.4" cy="135.1" r=".49"/>
<circle cx="98.8" cy="140" r=".49"/>
<circle cx="44.4" cy="172.2" r=".49"/>
<circle cx="86.4" cy="169.7" r=".49"/>
<circle cx="54.3" cy="164.8" r=".49"/>
<circle cx="84" cy="41" r=".49"/>
</g>
<g font-size="4" fill="#800000">
<text x="33.5" y="11.9">1</text>
<text x="75.5" y="11.9">2</text>
<text x="117.6" y="11.9">3</text>
<text x="159.7" y="11.9">4</text>
<text x="201.8" y="11.9">5</text>
<text x="243.9" y="11.9">6</text>
<text x="10.4" y="32.9">A</text>
<text x="266.6" y="32.9">A</text>
<text x="10.4" y="71">B</text>
<text x="266.6" y="71">B</text>
<text x="10.3" y="109.1">C</text>
<text x="266.5" y="109.1">C</text>
<text x="10.3" y="147.2">D</text>
<text x="266.5" y="147.2">D</text>
<text x="10.4" y="185.4">E</text>
<text x="266.6" y="185.4">E</text>
<text x="33.5" y="206.3">1</text>
<text x="75.5" y="206.3">2</text>
<text x="117.6" y="206.3">3</text>
<text x="159.7" y="206.3">4</text>
<text x="201.8" y="206.3">5</text>
<text x="243.9" y="206.3">6</text>
</g>
<g font-size="3.9" fill="#800000">
<text x="177.3" y="192">Interrupt/Wait Combiners, Misc.</text>
<text x="259.8" y="201.9">5/5</text>
</g>
<g font-size="3.1" fill="#800000">
<text x="170.6" y="191.8">Title:</text>
<text x="170.6" y="196.7">Project: XMICRO-CF</text>
<text x="241.2" y="196.7">Revision:</text>
<text x="260.8" y="196.7">1.0</text>
<text x="170.6" y="201.7">Drawn by: Chris Weir</text>
<text x="212.9" y="201.9">2024-04-06</text>
<text x="227.9" y="201.9">13:06:02</text>
<text x="241.2" y="201.7">Sheet:</text>
</g>
<g font-size="2.7" fill="#808080">
<text x="225.4" y="18">+5V</text>
<text x="81.8" y="25.4">+5V</text>
<text x="228.3" y="28.6">C1</text>
<text x="235.7" y="28.6">C2</text>
<text x="243.2" y="28.6">C3</text>
<text x="250.6" y="28.6">C4</text>
<text x="258" y="28.6">C5</text>
<text x="82.5" y="35.1" transform="rotate(-90 82.5 35.1)">R5</text>
<text x="87.2" y="35.5" transform="rotate(-90 87.2 35.5)">10k</text>
<text x="185.9" y="33.6">JP4</text>
<text x="258" y="32.8">0.1uF</text>
<text x="64.2" y="37.9">U7D</text>
<text x="74.4" y="38.5">JP2</text>
<text x="93.9" y="37.9">U10D</text>
<text x="118.6" y="40.4">U10C</text>
<text x="61.7" y="45.9">74AHCT14N</text>
<text x="150.8" y="42.8">U7A</text>
<text x="164.1" y="44.5">R7</text>
<text x="183" y="45.9">VN2106</text>
<text x="183" y="43.5">Q2</text>
<text x="226.1" y="45.5">0V</text>
<text x="64.2" y="52.8">U7E</text>
<text x="93.9" y="50.9">74AHCT132N</text>
<text x="118.6" y="53.4">74AHCT132N</text>
<text x="148.3" y="50.9">74AHCT14N</text>
<text x="165" y="49.2">0</text>
<text x="225.4" y="52.6">+5V</text>
<text x="179.1" y="57.8">0V</text>
<text x="61.7" y="60.8">74AHCT14N</text>
<text x="228.3" y="63.3">C6</text>
<text x="235.7" y="63.3">C7</text>
<text x="243.2" y="63.3">C8</text>
<text x="250.6" y="63.3">C9</text>
<text x="258" y="63.3">C10</text>
<text x="47.1" y="67.5">+5V</text>
<text x="56.7" y="70.1">U11B</text>
<text x="258" y="67.5">0.1uF</text>
<text x="226.1" y="80.1">0V</text>
<text x="56.7" y="88">74HCT74N</text>
<text x="215.5" y="87.3">+5V</text>
<text x="225.4" y="87.3">+5V</text>
<text x="218.4" y="97.9">C17</text>
<text x="228.3" y="97.9">C11</text>
<text x="235.7" y="97.9">C13</text>
<text x="243.2" y="97.9">C14</text>
<text x="250.6" y="97.9">C15</text>
<text x="258" y="97.9">C18</text>
<text x="218.4" y="102.1">33uF</text>
<text x="218.4" y="104.6">6.3V</text>
<text x="258" y="102.1">0.1uF</text>
<text x="94.2" y="112">+5V</text>
<text x="216.2" y="114.8">0V</text>
<text x="226.1" y="114.8">0V</text>
<text x="153.7" y="125.2">JP3</text>
<text x="94.9" y="126.7" transform="rotate(-90 94.9 126.7)">R6</text>
<text x="97.3" y="126.7" transform="rotate(-90 97.3 126.7)">R2</text>
<text x="99.6" y="127.1" transform="rotate(-90 99.6 127.1)">10k</text>
<text x="102" y="127.1" transform="rotate(-90 102 127.1)">10k</text>
<text x="106.3" y="132">U10A</text>
<text x="225.4" y="131.8">+5V</text>
<text x="81.9" y="132.6">JP6</text>
<text x="131.9" y="136.1">R4</text>
<text x="150.8" y="137.5">VN2106</text>
<text x="150.8" y="135.1">Q1</text>
<text x="235" y="134.4">U1A</text>
<text x="132.8" y="140.8">0</text>
<text x="106.3" y="145">74AHCT132N</text>
<text x="146.9" y="149.4">0V</text>
<text x="88.9" y="152" transform="rotate(-90 88.9 152)">JP1</text>
<text x="235" y="154.9">74AHCT123N</text>
<text x="42.9" y="158.9" transform="rotate(-90 42.9 158.9)">R1</text>
<text x="47.6" y="160.3" transform="rotate(-90 47.6 160.3)">1.07k 1%</text>
<text x="50.1" y="161.1" transform="rotate(-90 50.1 161.1)">50ppm/°C</text>
<text x="52" y="159.8">TP4</text>
<text x="61.7" y="161.7">U1B</text>
<text x="235" y="159.2">U11A</text>
<text x="84.2" y="164.8">TP5</text>
<text x="93.9" y="169.7" transform="rotate(-90 93.9 169.7)">WAIT_CSX</text>
<text x="37.8" y="178.8">56pF</text>
<text x="38.9" y="174.1">C16</text>
<text x="81.5" y="178.9">TP5: 133ns pulse expected</text>
<text x="235" y="177.2">74HCT74N</text>
<text x="34.4" y="181.4">5% NP0</text>
<text x="61.7" y="182.1">74AHCT123N</text>
<text x="81.5" y="181.5">&gt;75ns needed for RTC</text>
<text x="81.5" y="184.1">&gt;125ns neded for CF</text>
</g>
<g font-size="2.3" fill="#808080">
<text x="184" y="35.7">1</text>
<text x="190.8" y="35.7">2</text>
<text x="53.3" y="40.6">1</text>
<text x="68.9" y="40.6">2</text>
<text x="72.6" y="40.6">1</text>
<text x="79.4" y="40.6">2</text>
<text x="89.3" y="40.6">12</text>
<text x="89.3" y="45.6">13</text>
<text x="111" y="43.1">11</text>
<text x="115.2" y="43.1">9</text>
<text x="135.8" y="45.6">8</text>
<text x="138.8" y="45.6">13</text>
<text x="155.6" y="45.6">12</text>
<text x="114" y="48.1">10</text>
<text x="53.3" y="55.5">3</text>
<text x="68.9" y="55.5">4</text>
<text x="52.1" y="75.3">12</text>
<text x="52.1" y="72.8">10</text>
<text x="59" y="76.4">D</text>
<text x="59" y="73.9">PRE</text>
<text x="67.7" y="73.9">Q</text>
<text x="73.9" y="72.8">9</text>
<text x="52.1" y="82.7">13</text>
<text x="52.3" y="80.3">11</text>
<text x="59" y="83.8">CLR</text>
<text x="59" y="81.3">CLK</text>
<text x="67.7" y="83.8">Q</text>
<text x="73.9" y="82.7">8</text>
<text x="151.8" y="127.3">1</text>
<text x="158.6" y="127.3">2</text>
<text x="80" y="134.7">1</text>
<text x="86.8" y="134.7">2</text>
<text x="102.8" y="134.7">1</text>
<text x="123.4" y="137.2">3</text>
<text x="231.6" y="137.2">1</text>
<text x="252.1" y="137.2">13</text>
<text x="102.8" y="139.7">2</text>
<text x="231.6" y="139.7">2</text>
<text x="231.6" y="142.1">3</text>
<text x="237.3" y="138.3">A</text>
<text x="237.3" y="140.8">B</text>
<text x="237.3" y="143.2">CLR</text>
<text x="246" y="143.2">Q</text>
<text x="246" y="138.3">Q</text>
<text x="252.1" y="142.1">4</text>
<text x="91.1" y="147.1" transform="rotate(-90 91.1 147.1)">2</text>
<text x="230.4" y="149.6">14</text>
<text x="230.4" y="147.1">15</text>
<text x="237.3" y="148.2">R/C</text>
<text x="91.1" y="153.9" transform="rotate(-90 91.1 153.9)">1</text>
<text x="237.3" y="150.7">C</text>
<text x="231.6" y="162">4</text>
<text x="252.1" y="162">5</text>
<text x="57.1" y="166.9">10</text>
<text x="58.2" y="164.4">9</text>
<text x="64" y="165.5">A</text>
<text x="64" y="168">B</text>
<text x="72.6" y="165.5">Q</text>
<text x="78.8" y="164.4">5</text>
<text x="231.6" y="164.4">2</text>
<text x="237.3" y="165.5">D</text>
<text x="237.3" y="163">PRE</text>
<text x="246" y="163">Q</text>
<text x="57.2" y="169.4">11</text>
<text x="64" y="170.5">CLR</text>
<text x="72.6" y="170.5">Q</text>
<text x="78.8" y="169.4">12</text>
<text x="231.6" y="171.9">1</text>
<text x="231.6" y="169.4">3</text>
<text x="237.3" y="172.9">CLR</text>
<text x="237.3" y="170.5">CLK</text>
<text x="246" y="172.9">Q</text>
<text x="252.1" y="171.9">6</text>
<text x="58.2" y="176.8">6</text>
<text x="58.2" y="174.3">7</text>
<text x="64" y="177.9">C</text>
<text x="64" y="175.4">R/C</text>
</g>
<g font-size="1.9" fill="#008080">
<text x="60.9" y="41.6">8ns</text>
<text x="103.8" y="44.1">9ns</text>
<text x="128.5" y="46.6">9ns</text>
<text x="147.6" y="46.6">8ns</text>
<text x="60.9" y="56.5">8ns</text>
<text x="62.3" y="78.7">50ns</text>
<text x="116.2" y="138.2">9ns</text>
<text x="240.6" y="145.6">11ns</text>
<text x="240.5" y="167.9">50ns</text>
<text x="67.3" y="172.8">11ns</text>
</g>
<g font-size="1.6" fill="#808080">
<text x="27.7" y="41.5">INT_CF/4.4B</text>
<text x="198.7" y="36.5">BIRQX/1.4C</text>
<text x="26.7" y="48.9">INT_RTC/3.5B</text>
<text x="161.7" y="56.3">SR_RTC/4.4B</text>
<text x="29.7" y="73.7">RST/2.3C</text>
<text x="30.7" y="76.2">D3/4.6C</text>
<text x="161.5" y="73.7">INT_DISABLE/4.4B</text>
<text x="27.4" y="81.1">CS_IER/4.3D</text>
<text x="166.4" y="128.1">BWAIT/1.4D</text>
<text x="26.3" y="135.6">WAIT_CF/2.2C</text>
<text x="25.4" y="167.8">RWCYCLE/1.7D</text>
<text x="29.7" y="165.3">CSX/4.2B</text>
<text x="29.7" y="170.2">RST/2.3C</text>
</g>
</svg>
